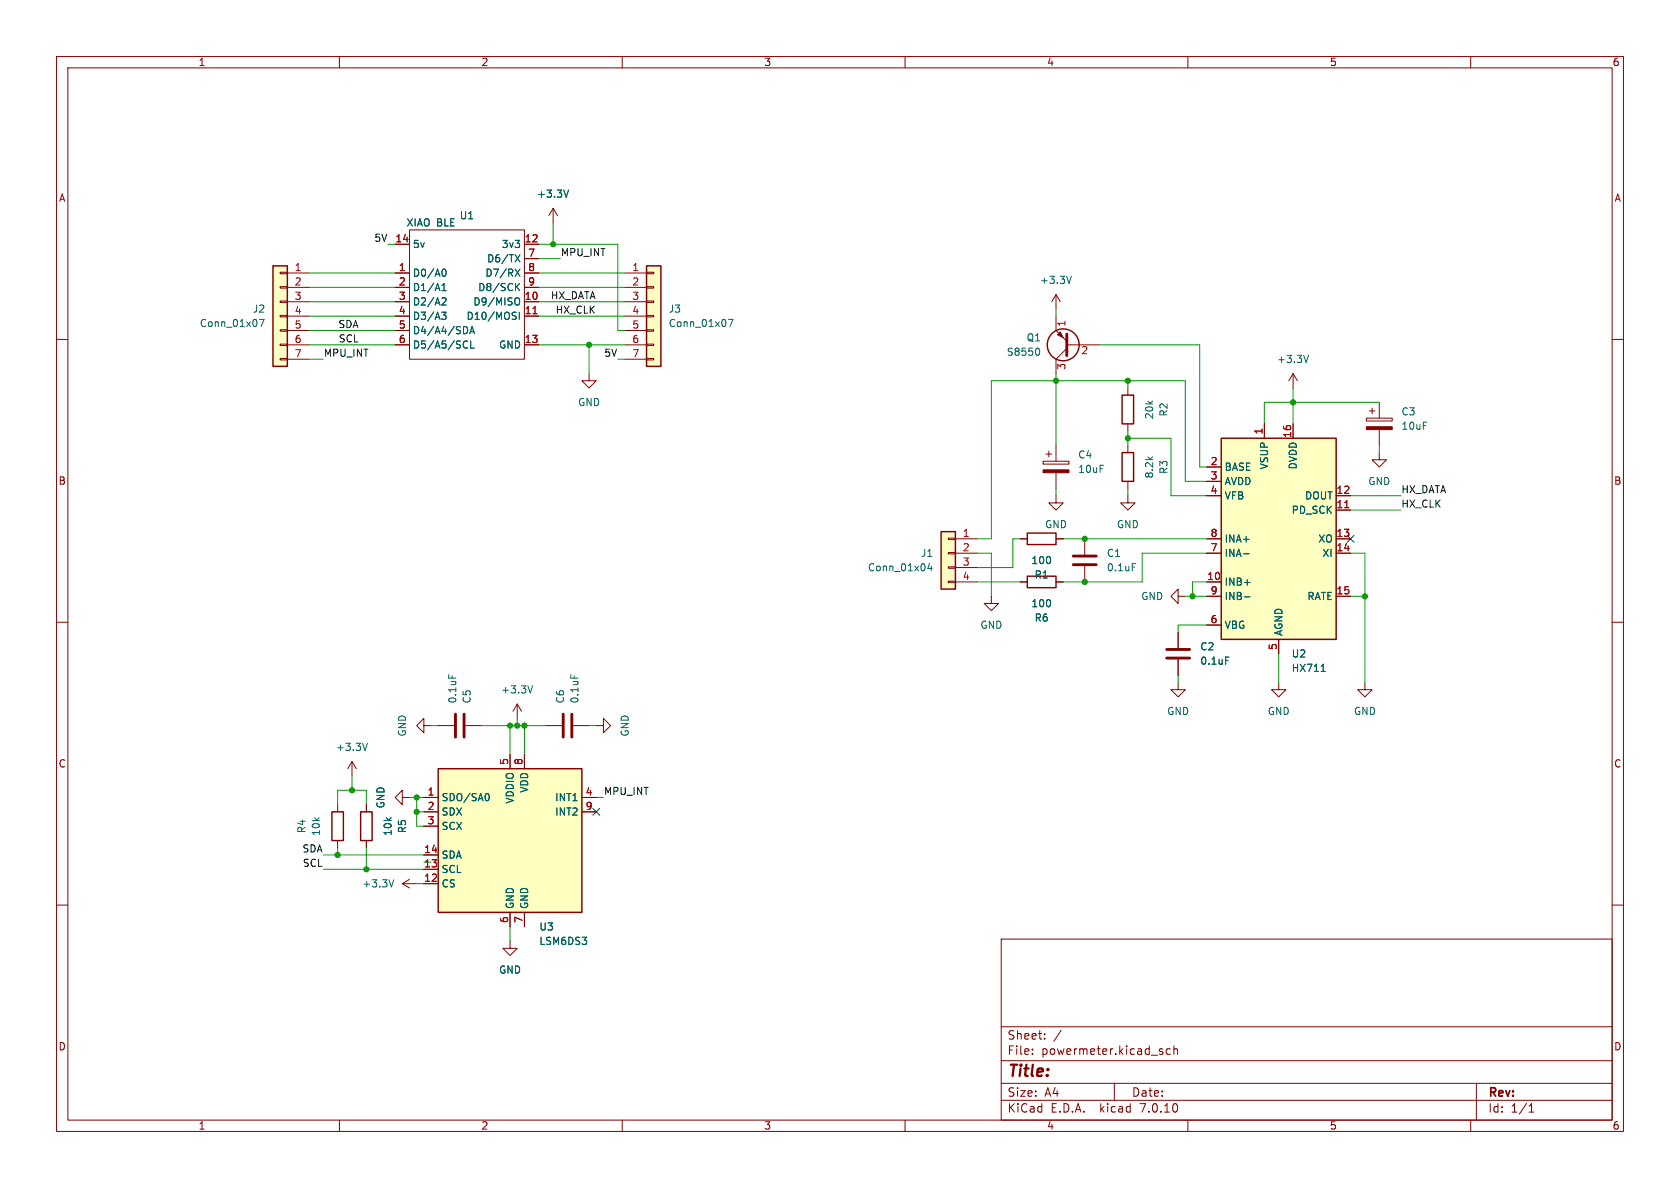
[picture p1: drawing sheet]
<svg xmlns="http://www.w3.org/2000/svg" width="297mm" height="210mm" viewBox="0 0 297 210" stroke-linecap="round" stroke-linejoin="round" font-family="sans-serif">
<g fill="none" stroke="#840000" stroke-width=".18">
<path d="M10 10h277v190h-277zM12 12h273v186h-273zM60 10v2M110 10v2M160 10v2M210 10v2M260 10v2M97.8 36.8l-.8 1.3M97.8 36.8v2.6M97.8 36.8l.8 1.3M10 60h2M49.5 58.3h1.3v.2h-1.3z"/>
<path d="M49.5 55.8h1.3v.2h-1.3zM49.5 53.2h1.3v.3h-1.3zM49.5 50.7h1.3v.2h-1.3zM49.5 48.1h1.3v.3h-1.3zM50.8 48.3h3.8M50.8 50.8h3.8M50.8 53.3h3.8M50.8 55.9h3.8M50.8 58.4h3.8M69.8 48.3h2.6M69.8 50.8h2.6M69.8 53.3h2.6"/>
<path d="M69.8 55.9h2.6M69.8 58.4h2.6M69.8 43.2h2.6M72.4 40.6h20.3v22.9h-20.3zM92.7 48.3h2.5M92.7 50.8h2.5M92.7 53.3h2.5M92.7 55.9h2.5M92.7 43.2h2.5M92.7 45.7h2.5M110.5 48.3h3.8M110.5 50.8h3.8"/>
<path d="M110.5 53.3h3.8M110.5 55.9h3.8M110.5 58.4h3.8M114.3 58.3h1.3v.2h-1.3zM114.3 55.8h1.3v.2h-1.3zM114.3 53.2h1.3v.3h-1.3zM114.3 50.7h1.3v.2h-1.3zM114.3 48.1h1.3v.3h-1.3zM186.7 55.9v2.5l1.9 1.9M186.7 52.1v2.5M186.7 52.1l-.8 1.2M186.7 52.1l.8 1.2"/>
<path d="M285 60h2M49.5 63.4h1.3v.2h-1.3zM49.5 60.8h1.3v.3h-1.3zM50.8 61h3.8M50.8 63.5h3.8M69.8 61h2.6M92.7 61h2.5M104.1 66v1.3h1.3l-1.3 1.3-1.2-1.3h1.2M110.5 61h3.8M110.5 63.5h3.8M114.3 63.4h1.3v.2h-1.3zM114.3 60.8h1.3v.3h-1.3z"/>
<path d="M185.4 79.8v1M186.7 78.7v2.8M188.6 61h5.7M188.6 61.6l-1.9 1.9v2.5M199.4 68.6v1.3M199.4 74.9v1.3M199.4 78.7v1.3M223.5 74.9v2.6M228.6 66v2.6M228.6 74.9v2.6M228.6 66l-.8 1.3M228.6 66l.8 1.3"/>
<path d="M241.6 73.9h4.5v.5h-4.5zM242.1 72.6h1M242.6 72.1v1.1M243.8 71.1v2.8M243.8 75.9v2.8M167.6 97.7h1.3v.2h-1.3zM167.6 95.1h1.3v.3h-1.3zM168.9 95.3h3.8M168.9 97.8h3.8M180.3 95.3h1.3M184.4 81.5h4.6v.5h-4.6zM184.9 80.3h1"/>
<path d="M186.7 87.6v1.3h1.3l-1.3 1.3-1.3-1.3h1.3M186.7 95.3h1.3M186.7 83.6v2.8M191.8 95.3v2.7M199.4 87.6v1.3h1.3l-1.3 1.3-1.3-1.3h1.3M199.4 85.1v1.3M213.4 87.6h2.5M213.4 95.3h2.5M213.4 97.8h2.5M213.4 82.6h2.5M213.4 85.1h2.5M236.2 90.2h2.6"/>
<path d="M236.2 87.6h2.6M236.2 95.3h2.6M236.2 97.8h2.6M243.8 80v1.3h1.3l-1.3 1.3-1.2-1.3h1.2M10 110h2M167.6 102.7h1.3v.3h-1.3zM167.6 100.2h1.3v.3h-1.3zM168.9 102.9h3.8M168.9 100.3h3.8M175.3 105.4v1.3h1.2l-1.2 1.3-1.3-1.3h1.3M180.3 102.9h1.3M186.7 102.9h1.3"/>
<path d="M191.8 100.1v2.8M208.3 105.4v-1.3l-1.3 1.3 1.3 1.3v-1.3h1.2M208.3 111.8v2.8M208.3 116.6v2.8M213.4 102.9h2.5M213.4 105.4h2.5M213.4 110.5h2.5M226.1 113v2.6M236.2 105.4h2.6M285 110h2M62.2 134.6l-.7 1.3M62.2 134.6v2.6"/>
<path d="M62.2 134.6l.8 1.3M74.9 128.3v-1.3l-1.2 1.3 1.2 1.2v-1.2h1.3M77.5 128.3h2.8M82.3 128.3h2.8M90.2 133.4v2.5M91.4 124.5l-.7 1.2M91.4 124.5v2.5M91.4 124.5l.8 1.2M92.7 133.4v2.5M96.5 128.3h2.8M101.3 128.3h2.8M105.4 128.3h1.3v-1.3l1.2 1.3-1.2 1.2v-1.2"/>
<path d="M208.3 120.7v1.2h1.2l-1.2 1.3-1.3-1.3h1.3M226.1 120.7v1.2h1.2l-1.2 1.3-1.3-1.3h1.3M241.3 120.7v1.2h1.3l-1.3 1.3-1.3-1.3h1.3M10 160h2M59.7 142.2v1.3M59.7 148.6v1.3M64.8 142.2v1.3M64.8 148.6v1.3M71.1 141v-1.3l-1.3 1.3 1.3 1.2v-1.2h1.3M71.1 156.2h2.6M71.1 156.2l1.3 .8M72.4 155.4l-1.3 .8"/>
<path d="M74.9 141h2.6M74.9 156.2h2.6M74.9 153.7h2.6M74.9 151.1h2.6M74.9 143.5h2.6M74.9 146.1h2.6M102.9 141h2.5M102.9 143.5h2.5M285 160h2M90.2 166.4v1.2h1.2l-1.2 1.3-1.3-1.3h1.3M90.2 161.3v2.5M92.7 161.3v2.5"/>
<path d="M177 166h108v32h-108zM60 198v2M110 198v2M160 198v2M177 194.5h108M177 191.5h108M177 187.5h108M177 181.5h108M182.5 186.3v.1M182.5 185.5v.1M184.7 183.6v.1M184.7 182.8v.1"/>
<path d="M187.6 182.1l-1.3 2M197 191.5v3M205.5 186v.3M206.9 185.5l-.4-.1-.3 .3v.4l.1 .2h.6M207.5 185.5l.2-.1 .4 .1 .1 .9M207.5 184.9v1.5M210 198v2M260 198v2M261 191.5v6.5M270.3 196.6h.9M270.3 195.5l.4-.4v1.5"/>
</g>
<g fill="none" stroke="#840000" stroke-width=".25">
<path d="M48.3 47h2.5v17.8h-2.5zM114.3 47h2.5v17.8h-2.5zM198.4 69.9h2v5h-2zM215.9 77.5h20.3v35.5h-20.3zM166.4 94h2.5v10.1h-2.5zM181.6 94.2h5.1v2.1h-5.1zM198.4 80h2v5.1h-2zM181.6 101.9h5.1v2h-5.1zM77.5 135.9h25.4v25.4h-25.4zM58.7 143.5h2v5.1h-2zM63.8 143.5h2v5.1h-2z"/>
<circle cx="188" cy="61" r="2.82"/>
</g>
<g fill="#ffffc2" stroke="#ffffc2" stroke-width=".18">
<path d="M215.9 77.5h20.3v35.5h-20.3z"/>
<path d="M77.5 135.9h25.4v25.4h-25.4z"/>
<path d="M48.3 47h2.5v17.8h-2.5z"/>
<path d="M114.3 47h2.5v17.8h-2.5z"/>
<path d="M166.4 94h2.5v10.1h-2.5z"/>
</g>
<g fill="none" stroke="#006464" stroke-width=".18">
<path d="M100.5 33.6l-.4 1.3M45.9 56.5h.8l-.5 1.2M78.1 55.2h.8l-.5 .5 .4 .1 .1 .4-.3 .3h-.3M78.1 51.4h.8M78.1 50.5l.4-.4v1.3M78.3 47.6h.1a.68 .68 0 0 1 .5 .6 .68 .68 0 0 1-.5 .6h-.1M78.3 52.6l.4 .1 .2 .3-.8 .9h.8M82.4 57.8l.3 .5-.3 .6M83 59l.5-1.3 .4 1.3M83.2 58.6h.6M91 55.9l.3 .2-.3 .4M91.1 55.2l.2 .1"/>
<path d="M91.1 45l.8 1.3M91.1 47.6l.8 1.2M91.3 52.6a.43 .43 0 0 1 .6 .5v.4a.43 .43 0 0 1-.6 .4M91.3 50.7l.6 .7M91.8 55.2v1.3M91.9 50.1l-.8 .7M91.9 45l-.8 1.3M91.9 47.6l-.8 1.2M128.7 56.5h.9l-.6 1.2M189.4 48.8l-.4 1.3M82.3 60.3l.4 .1M82.7 61.4l-.4 .1"/>
<path d="M83.2 60.3v1.2h.6M183.5 61.5a.79 .79 0 0 1 0 1.3M231.3 62.8l-.4 1.3M164.3 99.6l-.3 .9h.8M200.2 99.6h.6M219.8 97.9h1M79.3 119.3v.6M100.9 119.3v.6M164.6 100.1v.8M216.7 116.1h.6M220 103h1M220 105.5h1"/>
<path d="M233.6 118.7h.7M65 131.4l-.5 1.3M94.2 121.2l-.5 1.3M69.6 155.5l-.4 1.3M86.2 140.3a.79 .79 0 0 1 0 1.2"/>
</g>
<path d="M94.2 55.5h.7M237.7 89.8h.8" fill="none" stroke="#a90000" stroke-width=".18"/>
<path d="M189.7 99.8h4.1M189.7 98.3h4.1M206.2 116.3h4.1M206.2 114.8h4.1M80.5 126.2v4.1M82 126.2v4.1M99.6 126.2v4.1M101.1 126.2v4.1" fill="none" stroke="#840000" stroke-width=".51"/>
<path d="M188.6 59.1v3.8z" fill="#840000" stroke="#840000" stroke-width=".51"/>
<g fill="#840000" stroke="#840000" stroke-width=".18">
<path d="M186.9 59.2l.6-.5 .5 1z"/>
<path d="M184.4 83.1h4.6v.5h-4.6z"/>
<path d="M241.6 75.4h4.5v.5h-4.5z"/>
</g>
<g fill="none" stroke="#009600" stroke-width=".18">
<path d="M97.8 39.4v3.8M54.6 58.4h15.2M54.6 55.9h15.2M54.6 53.3h15.2M54.6 50.8h15.2M54.6 48.3h15.2M68.6 43.2h1.2M95.2 43.2h14v15.2h1.3M95.2 55.9h15.3M95.2 53.3h15.3M95.2 50.8h15.3M95.2 48.3h15.3"/>
<path d="M95.2 45.7h3.9M186.7 54.6v1.3M54.6 61h15.2M54.6 63.5h2.5M95.2 61h15.3M104.1 61v5M109.2 63.5h1.3M186.7 66v12.7M194.3 61h17.8v21.6h1.3M199.4 77.5h7.6v10.1h6.4M199.4 67.3v1.3M199.4 76.2v2.5"/>
<path d="M228.6 68.6v6.3M243.8 78.7v1.3M243.8 71.1h-20.3v3.8M172.7 97.8h2.6v7.6M180.3 95.3h-1.2v5h-6.4M186.7 86.4v1.2M188 95.3h25.4M199.4 86.4v1.2M213.4 85.1h-3.9v-17.8h-34.2v28h-2.6M213.4 97.8h-11.5v5.1h-13.9M238.8 97.8h2.5v22.9M238.8 90.2h8.8"/>
<path d="M238.8 87.6h8.8M172.7 102.9h7.6M208.3 119.4v1.3M209.5 105.4h3.9M213.4 110.5h-5.1v1.3M213.4 102.9h-2.6v2.5M226.1 115.6v5.1M238.8 105.4h2.5M62.2 137.2v2.5M76.2 128.3h1.3M85.1 128.3h11.4M90.2 128.3v5.1"/>
<path d="M91.4 127v1.3M92.7 128.3v5.1M104.1 128.3h1.3M57.1 153.7h17.8M57.1 151.1h17.8M59.7 142.2v-2.5h5.1v2.5M59.7 149.9v1.2M64.8 149.9v3.8M72.4 141h2.5M73.7 143.5h1.2M73.7 141v5.1h1.2M73.7 156.2h1.2"/>
<path d="M105.4 141h1.3M90.2 163.8v2.6"/>
</g>
<path d="M238.2 94.6l1.2 1.3M239.4 94.6l-1.2 1.3M104.8 142.9l1.2 1.2M106 142.9l-1.2 1.2" fill="none" stroke="#000084" stroke-width=".18"/>
<g fill="#009600" stroke="#009600" stroke-width=".18">
<circle cx="59.7" cy="151.1" r=".46"/>
<circle cx="64.8" cy="153.7" r=".46"/>
<circle cx="62.2" cy="139.7" r=".46"/>
<circle cx="73.7" cy="143.5" r=".46"/>
<circle cx="73.7" cy="141" r=".46"/>
<circle cx="90.2" cy="128.3" r=".46"/>
<circle cx="91.4" cy="128.3" r=".46"/>
<circle cx="92.7" cy="128.3" r=".46"/>
<circle cx="191.8" cy="102.9" r=".46"/>
<circle cx="191.8" cy="95.3" r=".46"/>
<circle cx="199.4" cy="77.5" r=".46"/>
<circle cx="199.4" cy="67.3" r=".46"/>
<circle cx="228.6" cy="71.1" r=".46"/>
<circle cx="186.7" cy="67.3" r=".46"/>
<circle cx="104.1" cy="61" r=".46"/>
<circle cx="97.8" cy="43.2" r=".46"/>
<circle cx="210.8" cy="105.4" r=".46"/>
<circle cx="241.3" cy="105.4" r=".46"/>
</g>
<text font-size="2.8" fill="#840000" x="178" y="190.9">Title:</text>
<g font-size="2.1" fill="#840000">
<text x="178" y="184">Sheet:</text>
<text x="178" y="186.7">File:</text>
<text x="184.1" y="186.7">powermeter.kicad_sch</text>
<text x="178" y="196.9">KiCad</text>
<text x="178" y="194.1">Size:</text>
<text x="184.7" y="194.1">A4</text>
<text x="185.7" y="196.9">E.D.A.</text>
<text x="194.6" y="196.9">kicad</text>
<text x="200" y="194.1">Date:</text>
<text x="201.8" y="196.9">7.0.10</text>
<text x="263" y="194.3">Rev:</text>
<text x="263" y="196.9">Id:</text>
<text x="267.1" y="196.9">1/1</text>
</g>
<g font-size="1.8" fill="#840000">
<text x="35" y="11.9">1</text>
<text x="85" y="11.9">2</text>
<text x="135" y="11.9">3</text>
<text x="185" y="11.9">4</text>
<text x="235" y="11.9">5</text>
<text x="285" y="11.9">6</text>
<text x="10.3" y="35.9">A</text>
<text x="285.3" y="35.9">A</text>
<text x="10.3" y="85.9">B</text>
<text x="285.3" y="85.9">B</text>
<text x="10.3" y="135.9">C</text>
<text x="285.3" y="135.9">C</text>
<text x="10.3" y="185.9">D</text>
<text x="285.3" y="185.9">D</text>
<text x="35" y="199.9">1</text>
<text x="85" y="199.9">2</text>
<text x="135" y="199.9">3</text>
<text x="185" y="199.9">4</text>
<text x="235" y="199.9">5</text>
<text x="285" y="199.9">6</text>
</g>
<g font-size="1.8" fill="#006464">
<text x="94.8" y="35.2">+3.3V</text>
<text x="71.8" y="40.2">XIAO BLE</text>
<text x="81.2" y="39">U1</text>
<text x="72.9" y="44">5v</text>
<text x="86" y="46.6">D6/TX</text>
<text x="88.6" y="44">3v3</text>
<text x="72.9" y="49.1">D0/A0</text>
<text x="72.9" y="51.7">D1/A1</text>
<text x="84.4" y="51.7">D8/SCK</text>
<text x="85.7" y="49.1">D7/RX</text>
<text x="183.7" y="50.4">+3.3V</text>
<text x="35.2" y="58">Conn_01x07</text>
<text x="44.6" y="55.5">J2</text>
<text x="72.9" y="54.2">D2/A2</text>
<text x="72.9" y="56.7">D3/A3</text>
<text x="72.9" y="59.3">D4/A4/SDA</text>
<text x="82.4" y="56.7">D10/MOSI</text>
<text x="83.6" y="54.2">D9/MISO</text>
<text x="118.1" y="55.5">J3</text>
<text x="118.1" y="58">Conn_01x07</text>
<text x="72.9" y="61.8">D5/A5/SCL</text>
<text x="88.1" y="61.8">GND</text>
<text x="177.9" y="63.1">S8550</text>
<text x="181.4" y="60.6">Q1</text>
<text x="225.7" y="64.4">+3.3V</text>
<text x="102.1" y="72">GND</text>
<text x="204.1" y="74.2" transform="rotate(-90 204.1 74.2)">20k</text>
<text x="206.6" y="73.7" transform="rotate(-90 206.6 73.7)">R2</text>
<text x="247.7" y="73.6">C3</text>
<text x="247.7" y="76.2">10uF</text>
<text x="190.5" y="81.3">C4</text>
<text x="190.5" y="83.8">10uF</text>
<text x="206.6" y="83.9" transform="rotate(-90 206.6 83.9)">R3</text>
<text x="216.4" y="83.4">BASE</text>
<text x="224.4" y="83.1" transform="rotate(-90 224.4 83.1)">VSUP</text>
<text x="229.5" y="83.1" transform="rotate(-90 229.5 83.1)">DVDD</text>
<text x="204.1" y="84.7" transform="rotate(-90 204.1 84.7)">8.2k</text>
<text x="216.4" y="86">AVDD</text>
<text x="216.4" y="88.5">VFB</text>
<text x="230.6" y="88.5">DOUT</text>
<text x="241.8" y="86">GND</text>
<text x="184.7" y="93.6">GND</text>
<text x="197.4" y="93.6">GND</text>
<text x="228.3" y="91">PD_SCK</text>
<text x="153.3" y="101.2">Conn_01x04</text>
<text x="162.7" y="98.7">J1</text>
<text x="182.2" y="99.9">100</text>
<text x="195.6" y="98.7">C1</text>
<text x="195.6" y="101.2">0.1uF</text>
<text x="216.4" y="98.7">INA-</text>
<text x="216.4" y="96.1">INA+</text>
<text x="233" y="96.1">XO</text>
<text x="233.7" y="98.7">XI</text>
<text x="182.2" y="107.5">100</text>
<text x="182.8" y="102.5">R1</text>
<text x="201.7" y="106.3">GND</text>
<text x="216.4" y="103.7">INB+</text>
<text x="216.4" y="106.3">INB-</text>
<text x="231" y="106.3">RATE</text>
<text x="173.2" y="111.4">GND</text>
<text x="182.8" y="110.1">R6</text>
<text x="216.4" y="111.4">VBG</text>
<text x="226.9" y="112.5" transform="rotate(-90 226.9 112.5)">AGND</text>
<text x="212.1" y="115.2">C2</text>
<text x="212.1" y="117.7">0.1uF</text>
<text x="228.3" y="116.4">U2</text>
<text x="228.3" y="119">HX711</text>
<text x="80.9" y="124.5" transform="rotate(-90 80.9 124.5)">0.1uF</text>
<text x="83.4" y="124.5" transform="rotate(-90 83.4 124.5)">C5</text>
<text x="88.5" y="122.8">+3.3V</text>
<text x="99.9" y="124.5" transform="rotate(-90 99.9 124.5)">C6</text>
<text x="102.5" y="124.5" transform="rotate(-90 102.5 124.5)">0.1uF</text>
<text x="72" y="130.3" transform="rotate(-90 72 130.3)">GND</text>
<text x="111.4" y="130.3" transform="rotate(-90 111.4 130.3)">GND</text>
<text x="206.2" y="126.6">GND</text>
<text x="224" y="126.6">GND</text>
<text x="239.3" y="126.6">GND</text>
<text x="59.3" y="132.9">+3.3V</text>
<text x="68.2" y="143" transform="rotate(-90 68.2 143)">GND</text>
<text x="78" y="141.8">SDO/SA0</text>
<text x="91" y="142.2" transform="rotate(-90 91 142.2)">VDDIO</text>
<text x="93.6" y="140.2" transform="rotate(-90 93.6 140.2)">VDD</text>
<text x="98" y="141.8">INT1</text>
<text x="54.2" y="147.4" transform="rotate(-90 54.2 147.4)">R4</text>
<text x="56.7" y="147.9" transform="rotate(-90 56.7 147.9)">10k</text>
<text x="69.4" y="147.9" transform="rotate(-90 69.4 147.9)">10k</text>
<text x="72" y="147.4" transform="rotate(-90 72 147.4)">R5</text>
<text x="78" y="144.4">SDX</text>
<text x="78" y="146.9">SCX</text>
<text x="98" y="144.4">INT2</text>
<text x="78" y="154.5">SCL</text>
<text x="78" y="152">SDA</text>
<text x="64" y="157.1">+3.3V</text>
<text x="78" y="157.1">CS</text>
<text x="91" y="160.8" transform="rotate(-90 91 160.8)">GND</text>
<text x="93.6" y="160.8" transform="rotate(-90 93.6 160.8)">GND</text>
<text x="95.3" y="167.2">LSM6DS3</text>
<text x="95.3" y="164.7">U3</text>
<text x="88.1" y="172.3">GND</text>
</g>
<g font-size="1.8" fill="#0f0f0f">
<text x="66.1" y="42.8">5V</text>
<text x="99.1" y="45.4">MPU_INT</text>
<text x="97.3" y="53">HX_DATA</text>
<text x="59.7" y="58.1">SDA</text>
<text x="98.1" y="55.5">HX_CLK</text>
<text x="57.1" y="63.2">MPU_INT</text>
<text x="59.8" y="60.6">SCL</text>
<text x="106.7" y="63.2">5V</text>
<text x="247.6" y="87.3">HX_DATA</text>
<text x="247.6" y="89.8">HX_CLK</text>
<text x="106.7" y="140.6">MPU_INT</text>
<text x="53.4" y="150.8">SDA</text>
<text x="53.4" y="153.3">SCL</text>
</g>
<g font-size="1.8" fill="#a90000">
<text x="69.8" y="42.9">14</text>
<text x="92.7" y="42.9">12</text>
<text x="93.3" y="45.5">7</text>
<text x="52" y="48">1</text>
<text x="52" y="50.5">2</text>
<text x="52" y="53.1">3</text>
<text x="70.4" y="48">1</text>
<text x="70.4" y="50.5">2</text>
<text x="70.4" y="53.1">3</text>
<text x="92.7" y="53.1">10</text>
<text x="93.3" y="48">8</text>
<text x="93.3" y="50.5">9</text>
<text x="111.7" y="48">1</text>
<text x="111.7" y="50.5">2</text>
<text x="111.7" y="53.1">3</text>
<text x="52" y="55.6">4</text>
<text x="52" y="58.2">5</text>
<text x="70.4" y="55.6">4</text>
<text x="70.4" y="58.2">5</text>
<text x="92.7" y="55.6">11</text>
<text x="111.7" y="55.6">4</text>
<text x="111.7" y="58.2">5</text>
<text x="188.7" y="57.9" transform="rotate(-90 188.7 57.9)">1</text>
<text x="52" y="60.7">6</text>
<text x="52" y="63.2">7</text>
<text x="70.4" y="60.7">6</text>
<text x="92.7" y="60.7">13</text>
<text x="111.7" y="60.7">6</text>
<text x="111.7" y="63.2">7</text>
<text x="188.7" y="65.5" transform="rotate(-90 188.7 65.5)">3</text>
<text x="191.1" y="62.9">2</text>
<text x="223.3" y="76.9" transform="rotate(-90 223.3 76.9)">1</text>
<text x="228.3" y="77.5" transform="rotate(-90 228.3 77.5)">16</text>
<text x="213.9" y="82.3">2</text>
<text x="213.9" y="84.8">3</text>
<text x="213.9" y="87.4">4</text>
<text x="236.2" y="89.9">11</text>
<text x="236.2" y="87.4">12</text>
<text x="170.1" y="95">1</text>
<text x="213.9" y="95">8</text>
<text x="236.2" y="95">13</text>
<text x="170.1" y="97.5">2</text>
<text x="170.1" y="100.1">3</text>
<text x="213.9" y="97.5">7</text>
<text x="236.2" y="97.5">14</text>
<text x="170.1" y="102.6">4</text>
<text x="213.3" y="102.6">10</text>
<text x="213.9" y="105.2">9</text>
<text x="236.2" y="105.2">15</text>
<text x="213.9" y="110.2">6</text>
<text x="225.8" y="115" transform="rotate(-90 225.8 115)">5</text>
<text x="89.9" y="135.3" transform="rotate(-90 89.9 135.3)">5</text>
<text x="92.5" y="135.3" transform="rotate(-90 92.5 135.3)">8</text>
<text x="75.5" y="140.7">1</text>
<text x="75.5" y="143.3">2</text>
<text x="103.4" y="140.7">4</text>
<text x="103.4" y="143.3">9</text>
<text x="75.5" y="145.8">3</text>
<text x="74.9" y="156">12</text>
<text x="74.9" y="153.4">13</text>
<text x="74.9" y="150.9">14</text>
<text x="89.9" y="163.3" transform="rotate(-90 89.9 163.3)">6</text>
<text x="92.5" y="163.3" transform="rotate(-90 92.5 163.3)">7</text>
</g>
</svg>
